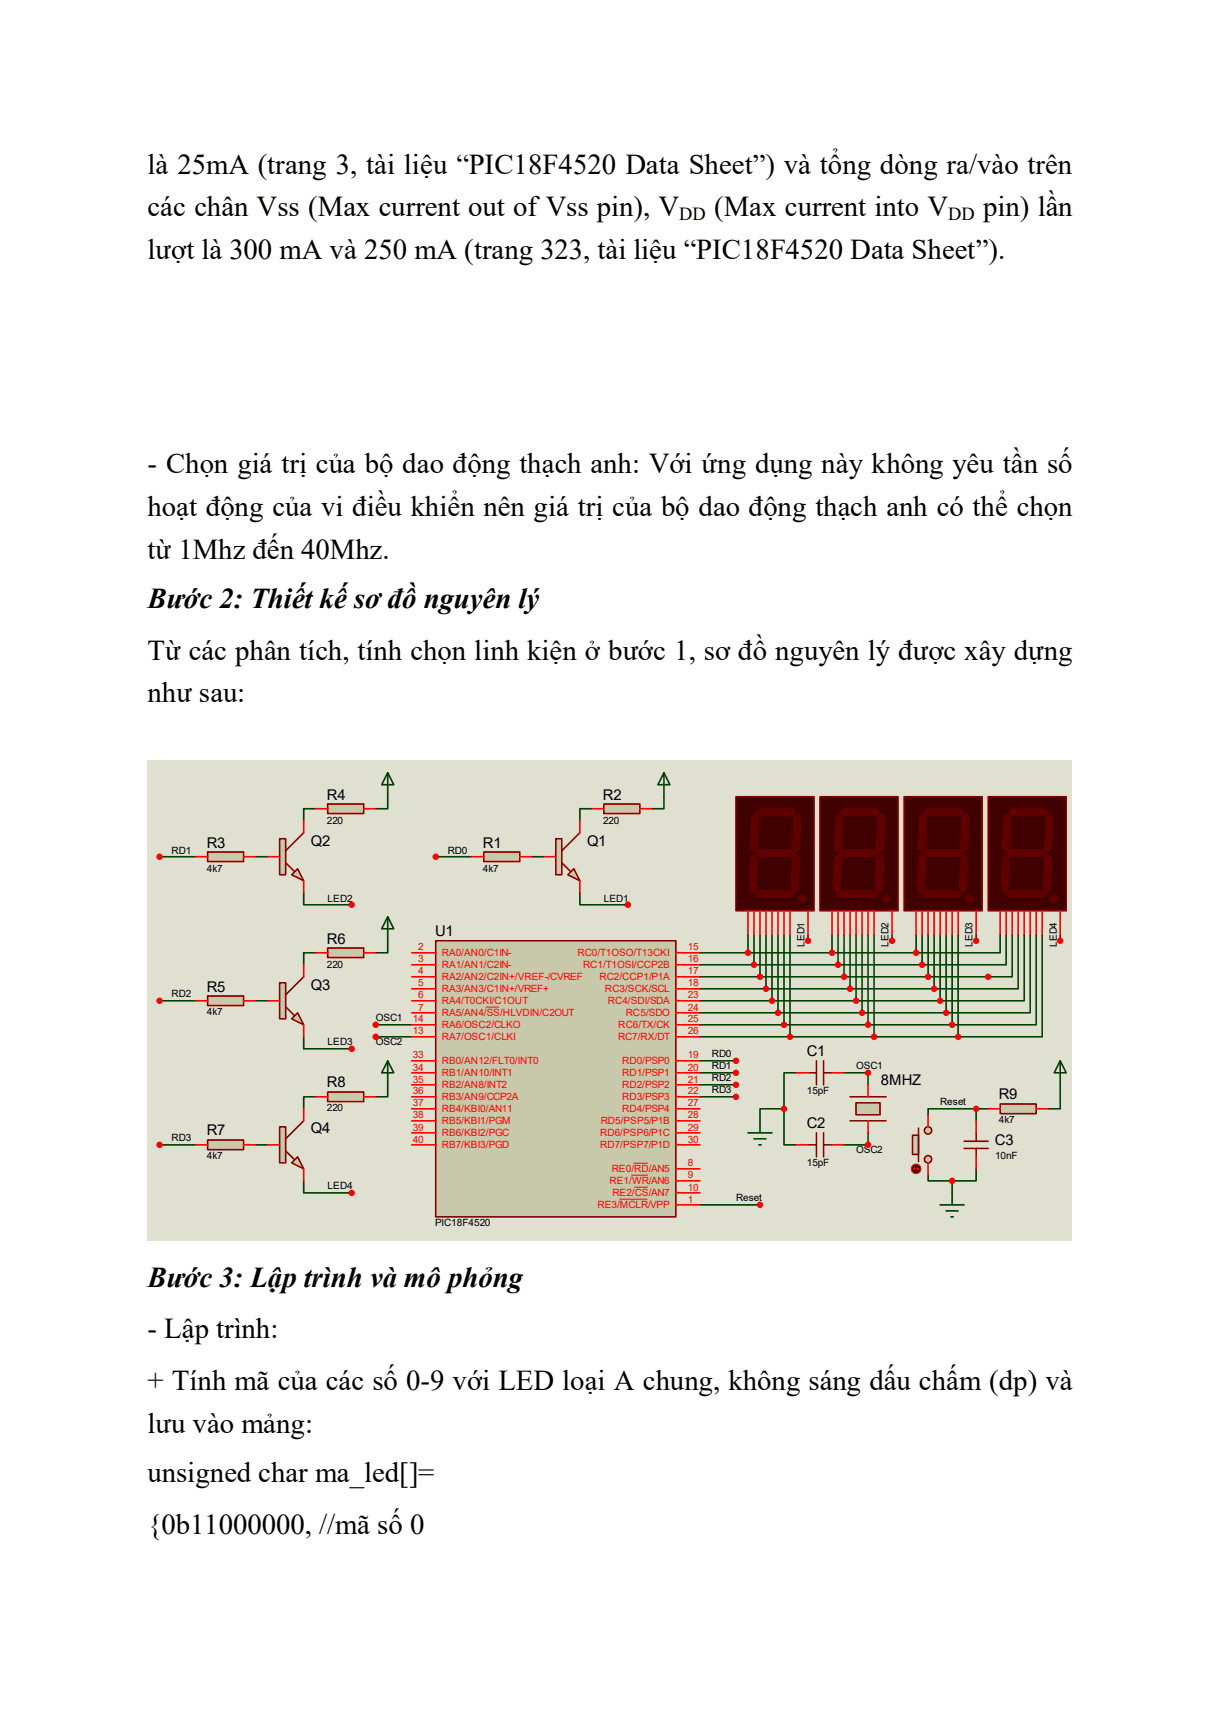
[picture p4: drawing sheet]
<svg xmlns="http://www.w3.org/2000/svg" width="210mm" height="297mm" viewBox="0 0 210 297" stroke-linecap="round" stroke-linejoin="round" font-family="sans-serif">
<path d="M25.4 131h159.2v82.7h-159.2z" fill-rule="evenodd" fill="#e0e0d0"/>
<g fill="none" stroke="#004000" stroke-width=".28">
<path d="M54.3 139.2h-2v2.1M66.7 137.2v2h-2M101.9 139.2h-2.1v2.1M114.3 137.2v2h-2.1M27.5 147.5h6.2M44 147.5h2.1M52.3 153.7v2.1h8.2M75 147.5h6.2M91.6 147.5h2M99.8 153.7v2.1h8.3M27.5 172.3h6.2M44 172.3h2.1"/>
<path d="M52.3 178.5v2.1h8.2M54.3 164h-2v2.1M64.7 176.5h6.2M64.7 178.5h6.2M66.7 162v2h-2M120.5 164h37.2M120.5 166.1h38.2M120.5 168.2h39.3M120.5 170.3h40.3M120.5 172.3h41.3M120.5 174.4h42.4M120.5 176.5h43.4"/>
<path d="M120.5 178.5h44.4M128.8 160.9v3.1M129.8 160.9v5.2M130.8 160.9v7.3M131.9 160.9v9.4M132.9 160.9v11.4M133.9 160.9v13.5M135 160.9v15.6M136 160.9v17.6M139.1 160.9v1.1M143.2 160.9v3.1M144.3 160.9v5.2"/>
<path d="M145.3 160.9v7.3M146.3 160.9v9.4M147.4 160.9v11.4M148.4 160.9v13.5M149.4 160.9v15.6M150.5 160.9v17.6M153.6 160.9v1.1M157.7 160.9v3.1M158.7 160.9v5.2M159.8 160.9v7.3M160.8 160.9v9.4M161.8 160.9v11.4"/>
<path d="M162.9 160.9v13.5M163.9 160.9v15.6M164.9 160.9v17.6M168 160.9v1.1M172.2 160.9v3.1h-14.5M173.2 160.9v5.2h-14.5M174.2 160.9v7.3h-14.4M175.3 160.9v9.4h-14.5M176.3 160.9v11.4h-14.5M177.3 160.9v13.5h-14.4M178.4 160.9v15.6h-14.5M179.4 160.9v17.6h-14.5"/>
<path d="M182.5 160.9v1.1M27.5 197.1h6.2M44 197.1h2.1M54.3 188.9h-2v2M66.7 186.8v2.1h-2M120.5 182.7h6.2M120.5 184.7h6.2M120.5 186.8h6.2M120.5 188.9h6.2M135 190.9h-4.2v2.1M135 190.9v6.2h2M137 184.7h-2v6.2"/>
<path d="M145.3 184.7h4.1v2.1M149.4 195.1v2h-4.1M168 190.9h-8.2v1.1M168 190.9v2.1M168 190.9h2.1M182.5 186.8v4.1h-2.1M52.3 203.3v2.1h8.2M120.5 207.5h10.3M159.8 202.3v1h4.1M163.9 203.3v2.1M168 201.3v2h-4.1"/>
</g>
<path d="M75 162h41.4v47.5h-41.4z" fill-rule="evenodd" fill="#c8c8aa" stroke="#800000" stroke-width=".28"/>
<g fill="none" stroke="#f00" stroke-width=".28">
<path d="M70.9 164h4.1M70.9 166.1h4.1M70.9 168.2h4.1M70.9 170.3h4.1M70.9 172.3h4.1M70.9 174.4h4.1M70.9 176.5h4.1M70.9 178.5h4.1M116.4 164h4.1M116.4 166.1h4.1M116.4 168.2h4.1M116.4 170.3h4.1"/>
<path d="M116.4 172.3h4.1M116.4 174.4h4.1M116.4 176.5h4.1M116.4 178.5h4.1M70.9 182.7h4.1M70.9 184.7h4.1M70.9 186.8h4.1M70.9 188.9h4.1M70.9 190.9h4.1M70.9 193h4.1M70.9 195.1h4.1M70.9 197.1h4.1"/>
<path d="M116.4 182.7h4.1M116.4 184.7h4.1M116.4 186.8h4.1M116.4 188.9h4.1M116.4 190.9h4.1M116.4 193h4.1M116.4 195.1h4.1M116.4 197.1h4.1M116.4 201.3h4.1M116.4 203.3h4.1M116.4 205.4h4.1M116.4 207.5h4.1"/>
</g>
<path d="M83.6 173.4h2.3M106.6 206.5h4.8M108.7 202.3h2.8M109.1 200.3h2.4M109.2 204.4h2.3" fill="none" stroke="#f00" stroke-width=".17"/>
<path d="M83.3 146.7h6.2v1.6h-6.2z" fill-rule="evenodd" fill="#c8c8aa" stroke="#800000" stroke-width=".28"/>
<path d="M81.2 147.5h2.1M89.5 147.5h2.1" fill="none" stroke="#f00" stroke-width=".28"/>
<g fill="#c8c8aa" stroke="#800000" stroke-width=".28">
<path d="M97.8 150.6l1-1 1 2z"/>
<path d="M95.7 144.4h1v6.2h-1z" fill-rule="evenodd"/>
</g>
<path d="M96.7 148.5l1.5 1.5M99.8 143.4l-3.1 3.1" fill="none" stroke="#800000" stroke-width=".28"/>
<path d="M93.6 147.5h2.1M99.8 141.3v2.1M99.8 151.6v2.1" fill="none" stroke="#f00" stroke-width=".28"/>
<g fill="#f00" stroke="#f00" stroke-width=".28">
<circle cx="75" cy="147.5" r=".41"/>
<circle cx="126.7" cy="182.7" r=".41"/>
<circle cx="126.7" cy="184.7" r=".41"/>
<circle cx="170.1" cy="168.2" r=".41"/>
</g>
<path d="M126.7 137.2h13.4v19.6h-13.4z" fill-rule="evenodd" fill="#400000" stroke="#800000" stroke-width=".28"/>
<g fill="#600000" stroke="#600000" stroke-width=".17">
<path d="M130.8 139.2h5.6l.6 .7-.6 .6h-5.6l-.6-.6z" fill-rule="evenodd"/>
<path d="M137.2 140.1l.7 .6-.3 5.4-.6 .6-.6-.6 .2-5.4z" fill-rule="evenodd"/>
<path d="M130.6 146.3h5.6l.6 .6-.6 .6h-5.6l-.6-.6z" fill-rule="evenodd"/>
<path d="M130 140.1l.6 .6-.2 5.4-.6 .6-.6-.6 .2-5.4z" fill-rule="evenodd"/>
<path d="M137 147.1l.6 .6-.2 5.4-.6 .6-.6-.6 .2-5.4z" fill-rule="evenodd"/>
<path d="M130.4 153.3h5.6l.6 .6-.6 .6h-5.6l-.6-.6z" fill-rule="evenodd"/>
<path d="M129.8 147.1l.6 .6-.2 5.4-.6 .6-.6-.6 .2-5.4z" fill-rule="evenodd"/>
<circle cx="138.1" cy="154.7" r=".63"/>
</g>
<path d="M128.8 156.8v4.1M129.8 156.8v4.1M130.8 156.8v4.1M131.9 156.8v4.1M132.9 156.8v4.1M133.9 156.8v4.1M135 156.8v4.1M136 156.8v4.1M139.1 156.8v4.1" fill="none" stroke="#f00" stroke-width=".28"/>
<path d="M141.2 137.2h13.4v19.6h-13.4z" fill-rule="evenodd" fill="#400000" stroke="#800000" stroke-width=".28"/>
<g fill="#600000" stroke="#600000" stroke-width=".17">
<path d="M144.7 139.9l.6-.7h5.6l.6 .7-.6 .6h-5.6z" fill-rule="evenodd"/>
<path d="M151.7 140.1l.6 .6-.2 5.4-.6 .6-.6-.6 .2-5.4z" fill-rule="evenodd"/>
<path d="M145.1 146.3h5.6l.6 .6-.6 .6h-5.6l-.6-.6z" fill-rule="evenodd"/>
<path d="M144.5 140.1l.6 .6-.2 5.4-.6 .6-.7-.6 .2-5.4z" fill-rule="evenodd"/>
<path d="M151.5 147.1l.6 .6-.2 5.4-.6 .6-.6-.6 .2-5.4z" fill-rule="evenodd"/>
<path d="M144.3 153.9l.6-.6h5.6l.6 .6-.6 .6h-5.6z" fill-rule="evenodd"/>
<path d="M144.3 147.1l.6 .6-.2 5.4-.6 .6-.7-.6 .2-5.4z" fill-rule="evenodd"/>
<circle cx="152.5" cy="154.7" r=".63"/>
</g>
<path d="M143.2 156.8v4.1M144.3 156.8v4.1M145.3 156.8v4.1M146.3 156.8v4.1M147.4 156.8v4.1M148.4 156.8v4.1M149.4 156.8v4.1M150.5 156.8v4.1M153.6 156.8v4.1" fill="none" stroke="#f00" stroke-width=".28"/>
<g fill="#f00" stroke="#f00" stroke-width=".28">
<circle cx="128.8" cy="164" r=".41"/>
<circle cx="129.8" cy="166.1" r=".41"/>
<circle cx="130.8" cy="168.2" r=".41"/>
<circle cx="131.9" cy="170.3" r=".41"/>
<circle cx="132.9" cy="172.3" r=".41"/>
<circle cx="133.9" cy="174.4" r=".41"/>
<circle cx="135" cy="176.4" r=".41"/>
<circle cx="136" cy="178.5" r=".41"/>
</g>
<path d="M155.6 137.2h13.5v19.6h-13.5z" fill-rule="evenodd" fill="#400000" stroke="#800000" stroke-width=".28"/>
<g fill="#600000" stroke="#600000" stroke-width=".17">
<path d="M159.1 139.9l.7-.7h5.5l.7 .7-.7 .6h-5.5z" fill-rule="evenodd"/>
<path d="M166.2 140.1l.6 .6-.2 5.4-.6 .6-.7-.6 .3-5.4z" fill-rule="evenodd"/>
<path d="M158.9 146.9l.7-.6h5.5l.7 .6-.7 .6h-5.5z" fill-rule="evenodd"/>
<path d="M158.9 140.1l.7 .6-.2 5.4-.7 .6-.6-.6 .2-5.4z" fill-rule="evenodd"/>
<path d="M166 147.1l.6 .6-.2 5.4-.6 .6-.7-.6 .2-5.4z" fill-rule="evenodd"/>
<path d="M158.7 153.9l.7-.6h5.5l.7 .6-.7 .6h-5.5z" fill-rule="evenodd"/>
<path d="M158.7 147.1l.7 .6-.3 5.4-.6 .6-.6-.6 .2-5.4z" fill-rule="evenodd"/>
<circle cx="167" cy="154.7" r=".63"/>
</g>
<path d="M157.7 156.8v4.1M158.7 156.8v4.1M159.8 156.8v4.1M160.8 156.8v4.1M161.8 156.8v4.1M162.9 156.8v4.1M163.9 156.8v4.1M164.9 156.8v4.1M168 156.8v4.1" fill="none" stroke="#f00" stroke-width=".28"/>
<path d="M170.1 137.2h13.4v19.6h-13.4z" fill-rule="evenodd" fill="#400000" stroke="#800000" stroke-width=".28"/>
<g fill="#600000" stroke="#600000" stroke-width=".17">
<path d="M173.6 139.9l.6-.7h5.6l.6 .7-.6 .6h-5.6z" fill-rule="evenodd"/>
<path d="M180 140.7l.6-.6 .7 .6-.2 5.4-.7 .6-.6-.6z" fill-rule="evenodd"/>
<path d="M173.4 146.9l.6-.6h5.6l.6 .6-.6 .6h-5.6z" fill-rule="evenodd"/>
<path d="M173.4 140.1l.6 .6-.2 5.4-.6 .6-.6-.6 .2-5.4z" fill-rule="evenodd"/>
<path d="M180.4 147.1l.7 .6-.2 5.4-.7 .6-.6-.6 .2-5.4z" fill-rule="evenodd"/>
<path d="M173.8 153.3h5.6l.6 .6-.6 .6h-5.6l-.6-.6z" fill-rule="evenodd"/>
<path d="M173.2 147.1l.6 .6-.2 5.4-.6 .6-.6-.6 .2-5.4z" fill-rule="evenodd"/>
<circle cx="181.5" cy="154.7" r=".63"/>
</g>
<path d="M172.2 156.8v4.1M173.2 156.8v4.1M174.2 156.8v4.1M175.3 156.8v4.1M176.3 156.8v4.1M177.3 156.8v4.1M178.4 156.8v4.1M179.4 156.8v4.1M182.5 156.8v4.1" fill="none" stroke="#f00" stroke-width=".28"/>
<g fill="#f00" stroke="#f00" stroke-width=".28">
<circle cx="143.2" cy="164" r=".41"/>
<circle cx="144.3" cy="166.1" r=".41"/>
<circle cx="145.3" cy="168.2" r=".41"/>
<circle cx="146.3" cy="170.3" r=".41"/>
<circle cx="147.4" cy="172.3" r=".41"/>
<circle cx="148.4" cy="174.4" r=".41"/>
<circle cx="149.4" cy="176.4" r=".41"/>
<circle cx="150.5" cy="178.5" r=".41"/>
<circle cx="157.7" cy="164" r=".41"/>
<circle cx="158.7" cy="166.1" r=".41"/>
<circle cx="159.8" cy="168.2" r=".41"/>
<circle cx="160.8" cy="170.3" r=".41"/>
<circle cx="161.8" cy="172.3" r=".41"/>
<circle cx="162.9" cy="174.4" r=".41"/>
<circle cx="163.9" cy="176.4" r=".41"/>
<circle cx="164.9" cy="178.5" r=".41"/>
<circle cx="126.7" cy="186.8" r=".41"/>
<circle cx="126.7" cy="188.9" r=".41"/>
<circle cx="139.1" cy="162" r=".41"/>
<circle cx="153.6" cy="162" r=".41"/>
<circle cx="168" cy="162" r=".41"/>
<circle cx="182.5" cy="162" r=".41"/>
</g>
<path d="M104 138.4h6.2v1.7h-6.2z" fill-rule="evenodd" fill="#c8c8aa" stroke="#800000" stroke-width=".28"/>
<path d="M101.9 139.2h2.1M110.2 139.2h2" fill="none" stroke="#f00" stroke-width=".28"/>
<circle cx="108.1" cy="155.8" r=".41" fill="#f00" stroke="#f00" stroke-width=".28"/>
<path d="M114.3 133l1 2.1h-2zM114.3 133v4.2" fill="none" stroke="#004000" stroke-width=".28"/>
<path d="M35.7 146.7h6.2v1.6h-6.2z" fill-rule="evenodd" fill="#c8c8aa" stroke="#800000" stroke-width=".28"/>
<path d="M33.7 147.5h2M41.9 147.5h2.1" fill="none" stroke="#f00" stroke-width=".28"/>
<g fill="#c8c8aa" stroke="#800000" stroke-width=".28">
<path d="M51.2 149.6l1.1 2-2.1-1z"/>
<path d="M48.1 144.4h1.1v6.2h-1.1z" fill-rule="evenodd"/>
</g>
<path d="M49.2 148.5l1.4 1.5M52.3 143.4l-3.1 3.1" fill="none" stroke="#800000" stroke-width=".28"/>
<path d="M46.1 147.5h2M52.3 141.3v2.1M52.3 151.6v2.1" fill="none" stroke="#f00" stroke-width=".28"/>
<circle cx="27.5" cy="147.5" r=".41" fill="#f00" stroke="#f00" stroke-width=".28"/>
<path d="M56.4 138.4h6.2v1.7h-6.2z" fill-rule="evenodd" fill="#c8c8aa" stroke="#800000" stroke-width=".28"/>
<path d="M54.3 139.2h2.1M62.6 139.2h2.1" fill="none" stroke="#f00" stroke-width=".28"/>
<circle cx="60.5" cy="155.8" r=".41" fill="#f00" stroke="#f00" stroke-width=".28"/>
<path d="M66.7 133l1.1 2.1h-2.1zM66.7 133v4.2" fill="none" stroke="#004000" stroke-width=".28"/>
<path d="M35.7 171.5h6.2v1.6h-6.2z" fill-rule="evenodd" fill="#c8c8aa" stroke="#800000" stroke-width=".28"/>
<path d="M33.7 172.3h2M41.9 172.3h2.1" fill="none" stroke="#f00" stroke-width=".28"/>
<g fill="#c8c8aa" stroke="#800000" stroke-width=".28">
<path d="M50.2 175.4l1-1 1.1 2.1z"/>
<path d="M48.1 169.2h1.1v6.2h-1.1z" fill-rule="evenodd"/>
</g>
<path d="M49.2 173.3l1.4 1.5M52.3 168.2l-3.1 3.1" fill="none" stroke="#800000" stroke-width=".28"/>
<path d="M46.1 172.3h2M52.3 166.1v2.1M52.3 176.5v2" fill="none" stroke="#f00" stroke-width=".28"/>
<circle cx="27.5" cy="172.3" r=".41" fill="#f00" stroke="#f00" stroke-width=".28"/>
<path d="M56.4 163.2h6.2v1.7h-6.2z" fill-rule="evenodd" fill="#c8c8aa" stroke="#800000" stroke-width=".28"/>
<path d="M54.3 164h2.1M62.6 164h2.1" fill="none" stroke="#f00" stroke-width=".28"/>
<circle cx="60.5" cy="180.6" r=".41" fill="#f00" stroke="#f00" stroke-width=".28"/>
<path d="M66.7 157.8l1.1 2.1h-2.1zM66.7 157.8v4.2" fill="none" stroke="#004000" stroke-width=".28"/>
<path d="M35.7 196.3h6.2v1.6h-6.2z" fill-rule="evenodd" fill="#c8c8aa" stroke="#800000" stroke-width=".28"/>
<path d="M33.7 197.1h2M41.9 197.1h2.1" fill="none" stroke="#f00" stroke-width=".28"/>
<g fill="#c8c8aa" stroke="#800000" stroke-width=".28">
<path d="M51.2 199.2l1.1 2.1-2.1-1.1z"/>
<path d="M48.1 194h1.1v6.2h-1.1z" fill-rule="evenodd"/>
</g>
<path d="M49.2 198.2l1.4 1.4M52.3 193l-3.1 3.1" fill="none" stroke="#800000" stroke-width=".28"/>
<path d="M46.1 197.1h2M52.3 190.9v2.1M52.3 201.3v2" fill="none" stroke="#f00" stroke-width=".28"/>
<circle cx="27.5" cy="197.1" r=".41" fill="#f00" stroke="#f00" stroke-width=".28"/>
<path d="M56.4 188h6.2v1.7h-6.2z" fill-rule="evenodd" fill="#c8c8aa" stroke="#800000" stroke-width=".28"/>
<path d="M54.3 188.9h2.1M62.6 188.9h2.1" fill="none" stroke="#f00" stroke-width=".28"/>
<circle cx="60.5" cy="205.4" r=".41" fill="#f00" stroke="#f00" stroke-width=".28"/>
<path d="M66.7 182.7l1.1 2h-2.1zM66.7 182.7v4.1" fill="none" stroke="#004000" stroke-width=".28"/>
<path d="M146.3 188.9h6.2M146.3 193h6.2" fill="none" stroke="#800000" stroke-width=".28"/>
<path d="M147.4 189.9h4.1v2.1h-4.1z" fill-rule="evenodd" fill="#c8c8aa" stroke="#800000" stroke-width=".28"/>
<path d="M137 184.7h2.1M137 197.1h2.1M143.2 184.7h2.1M143.2 197.1h2.1M149.4 186.8v2.1M149.4 193v2.1" fill="none" stroke="#f00" stroke-width=".28"/>
<path d="M139.1 184.7h1.4M139.1 197.1h1.4M140.5 182.7v4.1M140.5 195.1v4.1M141.8 182.7v4.1M141.8 195.1v4.1M141.8 184.7h1.4M141.8 197.1h1.4" fill="none" stroke="#800000" stroke-width=".28"/>
<path d="M128.8 195.1h4.1M129.8 196.1h2.1M130.6 197.1h.4M130.8 193v2.1" fill="none" stroke="#004000" stroke-width=".28"/>
<g fill="#f00" stroke="#f00" stroke-width=".28">
<circle cx="135" cy="190.9" r=".41"/>
<circle cx="149.4" cy="184.7" r=".41"/>
<circle cx="149.4" cy="197.1" r=".41"/>
</g>
<g fill="#c8c8aa" stroke="#800000" stroke-width=".28">
<circle cx="159.8" cy="199.6" r=".63"/>
<circle cx="159.8" cy="194.6" r=".63"/>
</g>
<path d="M158.1 194.2v5.8" fill="none" stroke="#800000" stroke-width=".28"/>
<path d="M157.1 195.5h1v3.3h-1z" fill-rule="evenodd" fill="#c8c8aa" stroke="#800000" stroke-width=".28"/>
<path d="M159.8 192v2M159.8 200.2v2.1" fill="none" stroke="#f00" stroke-width=".28"/>
<circle cx="157.7" cy="201.3" r=".83" fill="#400000" stroke="#f00" stroke-width=".17"/>
<path d="M157.3 201.3h.8M157.3 201.3l.2 .2M157.5 201l-.2 .3M157.9 201l.2 .3M158.1 201.3l-.2 .2" fill="none" stroke="#f00" stroke-width=".17"/>
<path d="M166 197.7h4.1M166 196.5h4.1M168 195.1v1.4M168 197.7v1.5" fill="none" stroke="#800000" stroke-width=".28"/>
<path d="M168 193v2.1M168 199.2v2.1" fill="none" stroke="#f00" stroke-width=".28"/>
<path d="M161.8 207.5h4.2M162.9 208.5h2M163.7 209.5h.4M163.9 205.4v2.1" fill="none" stroke="#004000" stroke-width=".28"/>
<circle cx="163.9" cy="203.3" r=".41" fill="#f00" stroke="#f00" stroke-width=".28"/>
<path d="M172.2 190.1h6.2v1.6h-6.2z" fill-rule="evenodd" fill="#c8c8aa" stroke="#800000" stroke-width=".28"/>
<path d="M170.1 190.9h2.1M178.4 190.9h2" fill="none" stroke="#f00" stroke-width=".28"/>
<path d="M182.5 182.7l1 2h-2zM182.5 182.7v4.1" fill="none" stroke="#004000" stroke-width=".28"/>
<g fill="#f00" stroke="#f00" stroke-width=".28">
<circle cx="168" cy="190.9" r=".41"/>
<circle cx="130.8" cy="207.5" r=".41"/>
<circle cx="64.7" cy="176.4" r=".41"/>
<circle cx="64.7" cy="178.5" r=".41"/>
</g>
<g font-size="5">
<text x="25.4" y="29.9">là 25mA (trang 3, tài liệu “PIC18F4520 Data Sheet”) và tổng dòng ra/vào trên</text>
<text x="25.4" y="37.3">các chân Vss (Max current out of Vss pin), V</text>
<text x="122.9" y="37.3">(Max current into V</text>
<text x="169.2" y="37.3">pin) lần</text>
<text x="25.4" y="44.7">lượt là 300 mA và 250 mA (trang 323, tài liệu “PIC18F4520 Data Sheet”).</text>
<text x="25.4" y="81.4">- Chọn giá trị của bộ dao động thạch anh: Với ứng dụng này không yêu tần số</text>
<text x="25.4" y="88.8">hoạt động của vi điều khiển nên giá trị của bộ dao động thạch anh có thể chọn</text>
<text x="25.4" y="96.2">từ 1Mhz đến 40Mhz.</text>
<text x="25.4" y="104.7">Bước 2: Thiết kế sơ đồ nguyên lý</text>
<text x="25.4" y="113.6">Từ các phân tích, tính chọn linh kiện ở bước 1, sơ đồ nguyên lý được xây dựng</text>
<text x="25.4" y="120.9">như sau:</text>
<text x="25.4" y="221.6">Bước 3: Lập trình và mô phỏng</text>
<text x="25.4" y="230.4">- Lập trình:</text>
<text x="25.4" y="239.4">+ Tính mã của các số 0-9 với LED loại A chung, không sáng dấu chấm (dp) và</text>
<text x="25.4" y="246.8">lưu vào mảng:</text>
<text x="25.4" y="255.2">unsigned char ma_led[]=</text>
<text x="25.4" y="264.1">{0b11000000, //mã số 0</text>
</g>
<g font-size="3.2">
<text x="116.9" y="37.8">DD</text>
<text x="163.2" y="37.8">DD</text>
</g>
<g font-size="2.5">
<text x="56.3" y="137.7">R4</text>
<text x="103.8" y="137.7">R2</text>
<text x="35.6" y="145.9">R3</text>
<text x="53.5" y="145.6">Q2</text>
<text x="83.1" y="145.9">R1</text>
<text x="101.1" y="145.6">Q1</text>
<text x="74.9" y="161.2">U1</text>
<text x="56.3" y="162.5">R6</text>
<text x="35.6" y="170.7">R5</text>
<text x="53.5" y="170.4">Q3</text>
<text x="138.9" y="181.8">C1</text>
<text x="56.3" y="187.2">R8</text>
<text x="151.6" y="186.9">8MHZ</text>
<text x="172" y="189.3">R9</text>
<text x="35.6" y="195.5">R7</text>
<text x="53.5" y="195.1">Q4</text>
<text x="138.9" y="194.2">C2</text>
<text x="171.3" y="197.2">C3</text>
</g>
<g font-size="1.7">
<text x="56.3" y="141.8">220</text>
<text x="103.8" y="141.8">220</text>
<text x="29.5" y="147">RD1</text>
<text x="77.1" y="147">RD0</text>
<text x="35.6" y="150.1">4k7</text>
<text x="56.4" y="155.2">LED2</text>
<text x="83.1" y="150.1">4k7</text>
<text x="104" y="155.2">LED1</text>
<text x="56.3" y="166.6">220</text>
<text x="138.5" y="163" transform="rotate(-90 138.5 163)">LED1</text>
<text x="153" y="163" transform="rotate(-90 153 163)">LED2</text>
<text x="167.4" y="163" transform="rotate(-90 167.4 163)">LED3</text>
<text x="181.9" y="163" transform="rotate(-90 181.9 163)">LED4</text>
<text x="29.5" y="171.7">RD2</text>
<text x="35.6" y="174.8">4k7</text>
<text x="56.4" y="180">LED3</text>
<text x="64.7" y="175.9">OSC1</text>
<text x="64.7" y="180">OSC2</text>
<text x="122.6" y="182">RD0</text>
<text x="122.6" y="184.1">RD1</text>
<text x="147.4" y="184.1">OSC1</text>
<text x="56.3" y="191.4">220</text>
<text x="122.6" y="186.2">RD2</text>
<text x="122.6" y="188.2">RD3</text>
<text x="138.9" y="188.4">15pF</text>
<text x="161.8" y="190.3">Reset</text>
<text x="29.5" y="196.5">RD3</text>
<text x="172" y="193.4">4k7</text>
<text x="35.6" y="199.6">4k7</text>
<text x="138.9" y="200.8">15pF</text>
<text x="147.4" y="198.6">OSC2</text>
<text x="171.3" y="199.5">10nF</text>
<text x="56.4" y="204.8">LED4</text>
<text x="126.7" y="206.8">Reset</text>
<text x="74.9" y="211.2">PIC18F4520</text>
</g>
<g font-size="1.7" fill="#f00">
<text x="72" y="163.6">2</text>
<text x="72" y="165.7">3</text>
<text x="72" y="167.8">4</text>
<text x="76" y="164.6">RA0/AN0/C1IN-</text>
<text x="76" y="166.7">RA1/AN1/C2IN-</text>
<text x="99.4" y="164.6">RC0/T1OSO/T13CKI</text>
<text x="100.4" y="166.7">RC1/T1OSI/CCP2B</text>
<text x="118.4" y="163.6">15</text>
<text x="118.4" y="165.7">16</text>
<text x="118.4" y="167.8">17</text>
<text x="72" y="169.8">5</text>
<text x="72" y="171.9">6</text>
<text x="72" y="174">7</text>
<text x="76" y="168.7">RA2/AN2/C2IN+/VREF-/CVREF</text>
<text x="76" y="170.8">RA3/AN3/C1IN+/VREF+</text>
<text x="76" y="172.9">RA4/T0CKI/C1OUT</text>
<text x="103.2" y="168.7">RC2/CCP1/P1A</text>
<text x="104.1" y="170.8">RC3/SCK/SCL</text>
<text x="104.6" y="172.9">RC4/SDI/SDA</text>
<text x="118.4" y="169.8">18</text>
<text x="118.4" y="171.9">23</text>
<text x="118.4" y="174">24</text>
<text x="71.1" y="176">14</text>
<text x="71.1" y="178.1">13</text>
<text x="76" y="174.9">RA5/AN4/SS/HLVDIN/C2OUT</text>
<text x="76" y="177">RA6/OSC2/CLKO</text>
<text x="76" y="179.1">RA7/OSC1/CLKI</text>
<text x="106.4" y="179.1">RC7/RX/DT</text>
<text x="106.4" y="177">RC6/TX/CK</text>
<text x="107.7" y="174.9">RC5/SDO</text>
<text x="118.4" y="176">25</text>
<text x="118.4" y="178.1">26</text>
<text x="71.1" y="182.2">33</text>
<text x="71.1" y="184.3">34</text>
<text x="76" y="183.2">RB0/AN12/FLT0/INT0</text>
<text x="76" y="185.3">RB1/AN10/INT1</text>
<text x="107.1" y="183.2">RD0/PSP0</text>
<text x="107.1" y="185.3">RD1/PSP1</text>
<text x="118.4" y="182.2">19</text>
<text x="118.4" y="184.3">20</text>
<text x="71.1" y="186.4">35</text>
<text x="71.1" y="188.4">36</text>
<text x="71.1" y="190.5">37</text>
<text x="76" y="187.3">RB2/AN8/INT2</text>
<text x="76" y="189.4">RB3/AN9/CCP2A</text>
<text x="76" y="191.5">RB4/KBI0/AN11</text>
<text x="107.1" y="187.3">RD2/PSP2</text>
<text x="107.1" y="189.4">RD3/PSP3</text>
<text x="107.1" y="191.5">RD4/PSP4</text>
<text x="118.4" y="186.4">21</text>
<text x="118.4" y="188.4">22</text>
<text x="118.4" y="190.5">27</text>
<text x="71.1" y="192.6">38</text>
<text x="71.1" y="194.7">39</text>
<text x="71.1" y="196.7">40</text>
<text x="76" y="193.6">RB5/KBI1/PGM</text>
<text x="76" y="195.6">RB6/KBI2/PGC</text>
<text x="76" y="197.7">RB7/KBI3/PGD</text>
<text x="103.3" y="195.6">RD6/PSP6/P1C</text>
<text x="103.3" y="197.7">RD7/PSP7/P1D</text>
<text x="103.4" y="193.6">RD5/PSP5/P1B</text>
<text x="118.4" y="192.6">28</text>
<text x="118.4" y="194.7">29</text>
<text x="118.4" y="196.7">30</text>
<text x="104.9" y="203.9">RE1/WR/AN6</text>
<text x="105.3" y="201.8">RE0/RD/AN5</text>
<text x="118.4" y="200.8">8</text>
<text x="118.4" y="202.9">9</text>
<text x="102.9" y="208">RE3/MCLR/VPP</text>
<text x="105.4" y="206">RE2/CS/AN7</text>
<text x="118.4" y="205">10</text>
<text x="118.4" y="207.1">1</text>
</g>
</svg>
